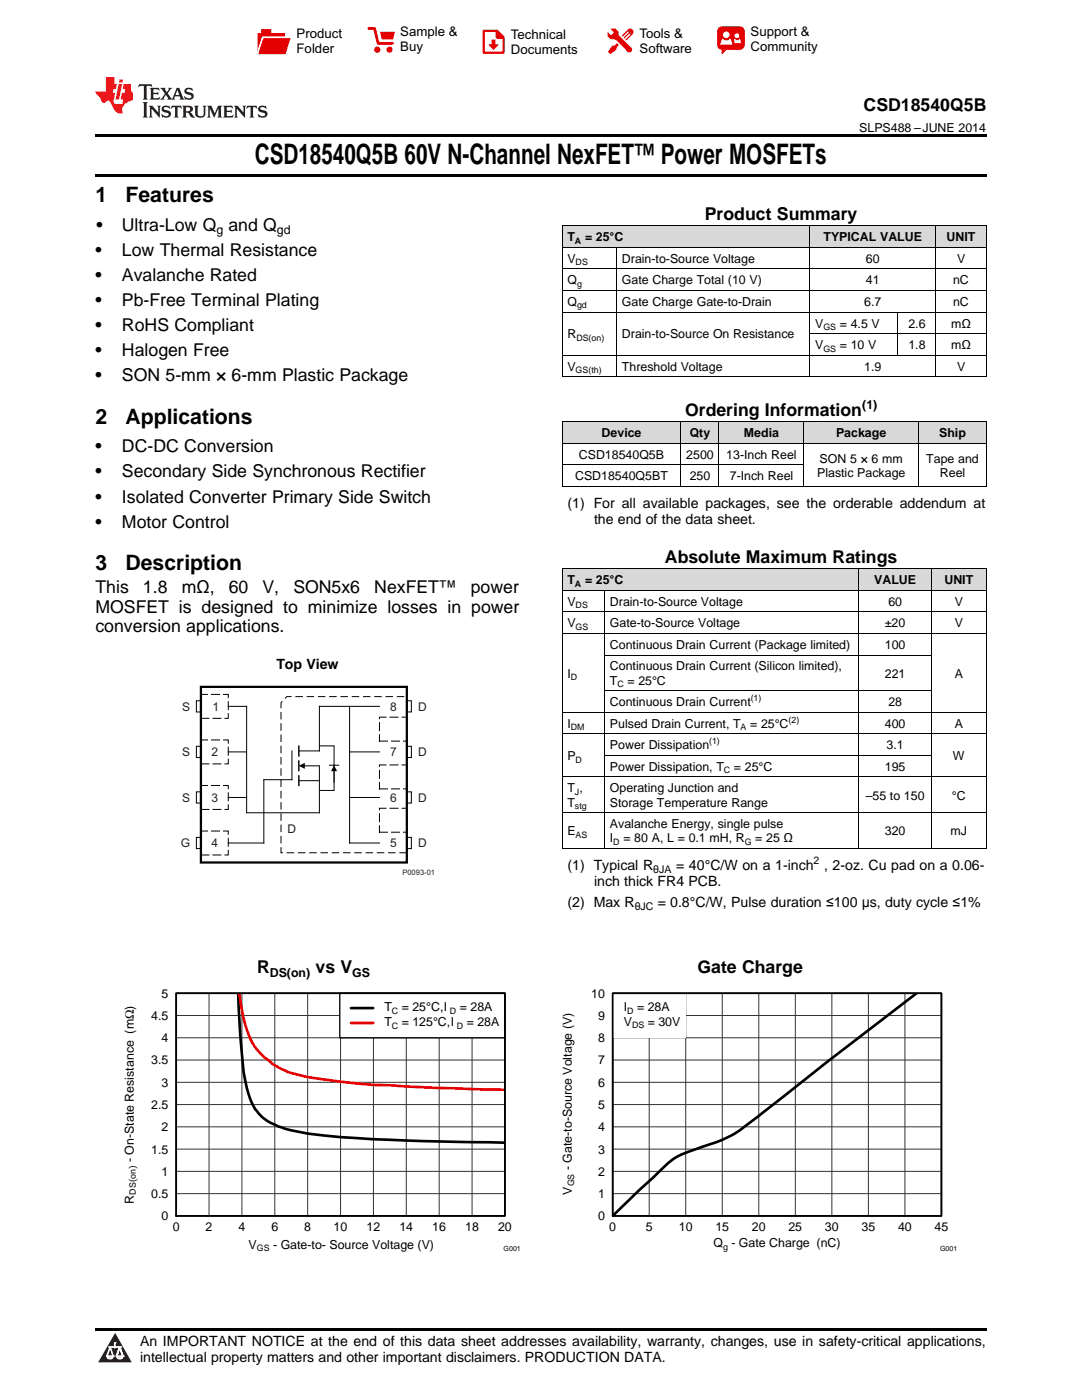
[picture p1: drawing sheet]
<svg xmlns="http://www.w3.org/2000/svg" width="216mm" height="279mm" viewBox="0 0 216 279" stroke-linecap="round" stroke-linejoin="round" font-family="sans-serif">
<g fill="#d8d8d8">
<path d="M112.2 113.6h8.4v4.3h-8.4z"/>
<path d="M120.6 113.6h50.8v4.3h-50.8z"/>
<path d="M171.4 113.6h14.4v4.3h-14.4z"/>
<path d="M185.8 113.6h11v4.3h-11z"/>
<path d="M112.2 84.2h23.7v4.3h-23.7z"/>
<path d="M135.9 84.2h7.6v4.3h-7.6z"/>
<path d="M143.5 84.2h16.9v4.3h-16.9z"/>
<path d="M160.4 84.2h22.9v4.3h-22.9z"/>
<path d="M183.3 84.2h13.5v4.3h-13.5z"/>
<path d="M112.2 45.1h10.8v4.3h-10.8z"/>
<path d="M123 45.1h38.6v4.3h-38.6z"/>
<path d="M161.6 45.1h17.6v4.3h-17.6z"/>
<path d="M179.2 45.1h7.6v4.3h-7.6z"/>
<path d="M186.8 45.1h10v4.3h-10z"/>
</g>
<path d="M23 266l3.3 5.9h-6.7z" fill="#231f20"/>
<path d="M21.3 270.6h1.3l-.4 .5h-.3a.54 .54 0 0 1-.6-.5z" fill-rule="evenodd" fill="#fff"/>
<path d="M21.3 270.6h1.3l-.4 .5h-.3a.54 .54 0 0 1-.6-.5z" fill="none" stroke="#231f20" stroke-width=".33"/>
<path d="M21.3 270.6l1.3 .1-.4 .4h-.5z" fill="none" stroke="#fff" stroke-width=".33"/>
<path d="M22.9 268.9h.1" fill="none" stroke="#fff" stroke-width=".33"/>
<path d="M22.9 268v.9z" fill="#fff"/>
<path d="M22.9 268v.9z" fill="none" stroke="#fff" stroke-width=".33"/>
<circle cx="22.9" cy="268" r=".17" fill="#fff"/>
<path d="M21.8 268.8h.1" fill="none" stroke="#fff" stroke-width=".33"/>
<path d="M21.8 268.8h2.3z" fill="#fff"/>
<path d="M21.8 268.8h2.3z" fill="none" stroke="#fff" stroke-width=".33"/>
<circle cx="24.1" cy="268.8" r=".17" fill="#fff"/>
<path d="M23.2 270.6h.1" fill="none" stroke="#fff" stroke-width=".33"/>
<path d="M23.9 268.8l-.7 1.8z" fill="#fff"/>
<path d="M23.9 268.8l-.7 1.8z" fill="none" stroke="#fff" stroke-width=".33"/>
<path d="M23.9 268.8l.7 1.8z" fill="#fff"/>
<path d="M23.9 268.8l.7 1.8z" fill="none" stroke="#fff" stroke-width=".33"/>
<path d="M24.5 270.6h.1" fill="none" stroke="#fff" stroke-width=".33"/>
<circle cx="21.3" cy="270.6" r=".17" fill="#fff"/>
<path d="M22 268.8l-.7 1.8z" fill="#fff"/>
<path d="M22 268.8l-.7 1.8z" fill="none" stroke="#fff" stroke-width=".33"/>
<path d="M22 268.8l.6 1.8z" fill="#fff"/>
<path d="M22 268.8l.6 1.8z" fill="none" stroke="#fff" stroke-width=".33"/>
<circle cx="22.6" cy="270.6" r=".17" fill="#fff"/>
<path d="M23.3 270.6h1.3a.64 .64 0 0 1-.7 .5 .64 .64 0 0 1-.6-.5z" fill-rule="evenodd" fill="#fff"/>
<path d="M23.3 270.6h1.3a.64 .64 0 0 1-.7 .5 .64 .64 0 0 1-.6-.5z" fill="none" stroke="#231f20" stroke-width=".33"/>
<path d="M23.3 270.6h1.3l-.5 .5h-.5z" fill="none" stroke="#fff" stroke-width=".33"/>
<path d="M23.2 270.6h.1" fill="none" stroke="#fff" stroke-width=".33"/>
<circle cx="24.6" cy="270.6" r=".17" fill="#fff"/>
<path d="M19 265.1h177.8v.5h-177.8z" fill="#000"/>
<path d="M35.2 198.2h65.6v44.5h-65.6z" fill="none" stroke="#000" stroke-width=".26"/>
<g fill="none" stroke="#333" stroke-width=".2">
<path d="M35.2 198.2h65.6v44.5h-65.6zM41.7 198.2v44.5M48.3 198.2v44.5M54.8 198.2v44.5M61.4 198.2v44.5M68 198.2v44.5M74.5 198.2v44.5M81.1 198.2v44.5M87.6 198.2v44.5M94.2 198.2v44.5M35.2 216h65.6M35.2 211.6h65.6"/>
<path d="M35.2 207.1h65.6M35.2 202.7h65.6M35.2 238.2h65.6M35.2 233.8h65.6M35.2 229.3h65.6M35.2 224.9h65.6M35.2 220.4h65.6"/>
</g>
<path d="M47.5 198.2a147.5 147.5 0 0 0 1.4 17.4 12.1 12.1 0 0 0 3.3 7.2 15.4 15.4 0 0 0 5.9 2.8 101.1 101.1 0 0 0 16.4 1.8l9.9 .3 16.4 .3" fill="none" stroke="#000" stroke-width=".53"/>
<path d="M47.8 198.2a26.2 26.2 0 0 0 2.8 10.2l.3 .6a14.9 14.9 0 0 0 5.2 4.3 14.3 14.3 0 0 0 5.3 1.7l3.3 .4a95.8 95.8 0 0 0 13.1 1.2l9.8 .5 13.2 .4" fill="none" stroke="#f00" stroke-width=".53"/>
<path d="M67.8 198.2h33v8.9h-33z" fill="#fff"/>
<path d="M67.8 198.2h33v8.9h-33zM122.3 198.2h65.6v44.5h-65.6z" fill="none" stroke="#000" stroke-width=".26"/>
<path d="M183 198.2l-18 13.8-13.7 10.8a28 28 0 0 1-6.6 4.4l-6.1 2.2a12.8 12.8 0 0 0-6.4 3.8l-9.9 9.5M70 201.2h4.5" fill="none" stroke="#000" stroke-width=".53"/>
<path d="M70 204.1h4.5" fill="none" stroke="#f00" stroke-width=".53"/>
<path d="M35.2 198.2h65.6v44.5h-65.6z" fill="none" stroke="#000" stroke-width=".35"/>
<g fill="none" stroke="#333" stroke-width=".2">
<path d="M122.3 198.2h65.6v44.5h-65.6zM129.5 198.2v44.5M136.8 198.2v44.5M144.1 198.2v44.5M151.4 198.2v44.5M158.7 198.2v44.5M166 198.2v44.5M173.3 198.2v44.5M180.6 198.2v44.5M122.3 216h65.6M122.3 211.6h65.6M122.3 207.1h65.6"/>
<path d="M122.3 202.7h65.6M122.3 238.2h65.6M122.3 233.8h65.6M122.3 229.3h65.6M122.3 224.9h65.6M122.3 220.4h65.6"/>
</g>
<path d="M122.3 198.2h14.6v8.9h-14.6z" fill="#fff"/>
<path d="M122.3 198.2h65.6v44.5h-65.6z" fill="none" stroke="#000" stroke-width=".35"/>
<g fill="none" stroke="#010202" stroke-width=".2">
<path d="M39.2 139.9h.9v2.2h-.9zM81.2 139.9h.9v2.2h-.9zM39.2 148.9h.9v2.3h-.9zM39.2 158h.9v2.3h-.9zM45.6 141h3.6v21.2M45.6 150.1h3.5M45.6 159.2h3.6M58.3 149.9v5.7h-5.7v12.6h-7M59.6 148.9v2M59.6 151.9v1.9M59.6 154.8v2M60.4 152.8h3.3v9.4h-14.4"/>
<path d="M65.7 152.7h1.9M66.7 148.9v3.8M69.8 150.1h5.9M69.8 159.2h5.9M69.8 141v27.2h5.9M75.7 141h-12v8.9h-4M81.2 148.9h.9v2.3h-.9zM81.2 158h.9v2.3h-.9zM39.2 167.1h.9v2.3h-.9zM81.2 167.1h.9v2.3h-.9z"/>
</g>
<path d="M40.1 137.1h41.1v35h-41.1z" fill="none" stroke="#010202" stroke-width=".45"/>
<path d="M40.1 138.6h5.5v4.8h-5.5zM40.1 147.7h5.5v4.7h-5.5zM40.1 156.8h5.5v4.7h-5.5zM75.7 152.7h5.5v4.7h-5.5zM75.7 143.1h5.5v4.8h-5.5zM40.1 165.9h5.5v4.7h-5.5zM75.7 161.3h5.5v4.8h-5.5z" fill="none" stroke="#010202" stroke-width=".2" stroke-dasharray="1.6 .8"/>
<path d="M81.2 170.2h-25.1v-30l1.1-1.2h24" fill="none" stroke="#010202" stroke-width=".2" stroke-dasharray="1.5 .7" stroke-linecap="butt"/>
<path d="M59.6 152.8l1.2-.6v1.2z" fill="#010202"/>
<path d="M66.7 153.5v2.7" fill="none" stroke="#010202" stroke-width=".2"/>
<path d="M66.7 152.7l.6 1.2h-1.2z" fill="#010202"/>
<path d="M59.6 155.8h4.1M63.7 148.9h3M66.7 152.7v5h-3" fill="none" stroke="#010202" stroke-width=".2"/>
<g fill="none" stroke="#000" stroke-width=".2">
<path d="M112.2 58h84.6M112.2 53.7h84.6M112.2 49.4h84.6M112.2 45.1h84.6M112.2 45.1v30.1M123 49.4v25.8M161.6 45.1v30.1M186.7 45.1v30.1M196.8 45.1v30.1M112.2 75.2h84.6M112.2 70.9h84.6M112.2 62.3h84.6"/>
<path d="M161.6 66.6h35.2M179.2 62.3v8.6M112.2 97.1h84.6M112.2 92.8h48.2M112.2 88.5h84.6M112.2 84.2h84.6M112.2 84.2v13M135.8 84.2v13M143.5 84.2v13M160.4 84.2v13M183.3 84.2v13M196.8 84.2v13"/>
<path d="M112.2 117.8h84.6M112.2 113.5h84.6M112.2 113.6v55.8M120.6 117.9v51.5M171.4 113.6v55.8M185.8 113.6v55.8M196.8 113.6v55.8M112.2 126.4h84.6M112.2 122.1h84.6M120.6 137.8h65.2M120.6 130.7h65.2M112.2 155.1h84.6"/>
<path d="M112.2 146.5h84.6M112.2 142.2h84.6M120.6 150.8h65.2M112.2 169.3h84.6M112.2 162.2h84.6"/>
</g>
<path d="M19 34.8h177.8v.5h-177.8zM19 26.8h177.8v.6h-177.8zM112.2 97.1l.1 .1zM143.4 97.1l.1 .1zM160.3 97.1l.1 .1zM183.2 97.1l.1 .1zM196.7 97.1l.1 .1z" fill="#000"/>
<path d="M27.7 16.8l-.1 .6 .6-.3 .5 .1v.1v2.2l-.2 .4h1l-.2-.4v-2.2v-.1l.5-.1 .6 .3-.2-.6zM29.9 17.5l.2 .4v1.6l-.2 .4h1.9l.1-.6a1.09 1.09 0 0 1-1.3 .1v-.6h.6l.4 .2v-.7l-.2 .2h-.8v-.5l.2-.2a1.01 1.01 0 0 1 1 .3l-.1-.6zM32 17.5l.9 1.2-1 1.2h.9l-.2-.2 .5-.8 .5 .8-.3 .2h1.7l-.2-.2 .1-.5h1l.1 .5-.2 .2h1l-.3-.4-.7-2h-.5l-1 2.2-.8-1.1 .9-1.1h-.9l.2 .2-.4 .7-.4-.6 .2-.3zM35.4 17.9l.4 1.1h-.8zM37 17.7a.66 .66 0 0 0-.2 .7 .66 .66 0 0 0 .6 .5l.7 .1 .1 .3a.8 .8 0 0 1-.7 .3 .8 .8 0 0 1-.7-.5l.1 .8 .2-.1a.94 .94 0 0 0 1.1 0 .94 .94 0 0 0 .4-.9 1.48 1.48 0 0 0-1.3-.6v-.4a1.1 1.1 0 0 1 1.2 .2l-.2-.6-.2 .1-.5-.1zM28.5 20.4l.2 .4v2.3l-.2 .4h1l-.2-.4v-2.3l.2-.4zM29.7 21.1l.2 .4v1.6l-.2 .4h.8l-.3-.4 .1-1.4 1.6 1.8v-2l.2-.4h-.7l.2 .2v1.1l-1.2-1.3zM32.5 21.2a.66 .66 0 0 0-.2 .8 .66 .66 0 0 0 .6 .4l.6 .2 .2 .2a.8 .8 0 0 1-.8 .4 .8 .8 0 0 1-.7-.5l.2 .8 .2-.2a.94 .94 0 0 0 1 .1 .94 .94 0 0 0 .5-.9 1.47 1.47 0 0 0-1.3-.6l-.1-.4a1.1 1.1 0 0 1 1.3 .2l-.2-.6-.2 .1-.5-.1zM34.3 21.1l-.2 .6a.64 .64 0 0 1 .8-.3v1.7l-.2 .4h1l-.3-.4 .1-1.7a.66 .66 0 0 1 .8 .3l-.2-.6zM36.3 21.1l.3 .4v1.6l-.3 .4h1l-.2-.3v-.7h.5l.1 .2a.8 .8 0 0 0 1.2 .6l-1-.9a.62 .62 0 0 0 .6-.6 .62 .62 0 0 0-.6-.7zM37.1 21.4h.1a.48 .48 0 0 1 .6 .1 .48 .48 0 0 1 .1 .5l-.2 .2h-.6zM38.7 21.1l.2 .2a2.29 2.29 0 0 0 .4 2 1.05 1.05 0 0 0 1.7-.7v-1.3l.2-.2h-.8l.2 .4v1.1a.61 .61 0 0 1-.6 .6 .61 .61 0 0 1-.6-.6v-1.1l.3-.4zM41.3 21.1l.3 .4v1.6l-.3 .4h.8l-.2-.4v-1.5l.8 1.9 .9-1.9v1.5l-.2 .4h.9l-.2-.4v-1.6l.2-.4h-.8l-.7 1.5-.6-1.5zM44.5 21.1l.2 .4v1.6l-.2 .4h1.9l.2-.6a1.1 1.1 0 0 1-1.4 .1v-.6h.6l.4 .1v-.6l-.2 .2h-.8v-.6l.2-.1a1.02 1.02 0 0 1 1.1 .3l-.2-.6zM46.7 21.1l.2 .4v1.6l-.2 .4h.8l-.3-.4 .1-1.4 1.6 1.8v-2l.2-.4h-.7l.2 .2v1.1l-1.2-1.3zM49.3 21.1l-.1 .6a.64 .64 0 0 1 .8-.3v1.7l-.3 .4h1l-.2-.4v-1.7a.66 .66 0 0 1 .8 .3l-.1-.6zM51.7 21.2a.66 .66 0 0 0-.2 .8 .66 .66 0 0 0 .7 .4l.6 .2 .1 .2a.8 .8 0 0 1-.7 .4 .8 .8 0 0 1-.7-.5l.1 .8 .2-.2a.94 .94 0 0 0 1.1 .1 .94 .94 0 0 0 .4-.9 1.48 1.48 0 0 0-1.2-.6l-.1-.4a1.1 1.1 0 0 1 1.2 .2l-.2-.6-.1 .1-.6-.1z" fill="#231f20"/>
<path d="M21.1 15.4v2.8h-2v.4l.9 1a.96 .96 0 0 0 1 .9 .59 .59 0 0 1 .5-.4 .59 .59 0 0 1 .5 .3l.4 .8a1.61 1.61 0 0 0 2.1 1.4 1.63 1.63 0 0 1 1.1-2.3l.9-.3v-1.5a1.6 1.6 0 0 1-.4-1.7h-1.4l-.2 .9h.5l-.2 .8h-.5l-.2 1v.3l.5 .1-.2 .9h-.7a.74 .74 0 0 1-1-.7l.3-1.6h-.5l.2-.8h.5l.1-.9h-.4v-1.4zM23.7 16.8l-.7 3.1h.8l.6-3.1zM23.8 15.8l-.1 .7h.7l.2-.7z" fill="#ee1d23"/>
<g fill="#d60000">
<path d="M52.1 5.8h2v.8h2.8v4.2h-5.5v-4.2h.7z" fill-rule="evenodd"/>
<path d="M52.4 7.5h5.6l-1 3.3h-5.6z" fill-rule="evenodd"/>
</g>
<path d="M52.4 7.4h5.7l-.1 .1h-5.5l-1.1 3.3z" fill-rule="evenodd" fill="#fff"/>
<path d="M52.4 7.4h5.7l-.1 .1h-5.5l-1.1 3.3z" fill="none" stroke="#fff" stroke-width=".2"/>
<path d="M73.6 5.7h1.1l.7 2.9h2.9" fill="none" stroke="#d60000" stroke-width=".55"/>
<g fill="#d60000">
<path d="M75.8 6.3h3l-.4 1.6h-2.2z" fill-rule="evenodd"/>
<circle cx="75.3" cy="9.9" r=".62"/>
<circle cx="77.7" cy="9.9" r=".62"/>
</g>
<path d="M96.5 6.2h2.7l1.3 1.2v3.1h-4z" fill="none" stroke="#d60000" stroke-width=".44"/>
<g fill="#d60000">
<path d="M98.1 7.9h.8v1h.5l-.9 1.1-1-1v-.1h.6z" fill-rule="evenodd"/>
<path d="M98.9 6.2h.3l1.3 1.2v.4h-1.3l-.3-.4z" fill-rule="evenodd"/>
<path d="M121.9 5.7h.8l.7 .6 .1 .7 2.5 2.5-.8 .8-2.3-2.3-1.1-.2-.6-.6v-.8l.7 .6 .5-.4v-.2l-.5-.5z" fill-rule="evenodd"/>
<path d="M122.2 9.1h.4l.5-.5 .4 .4-.5 .5v.4l-1.2 .9-.5-.5z" fill-rule="evenodd"/>
<path d="M125.3 5.9a.67 .67 0 0 1 .9 0 .67 .67 0 0 1 0 .9z" fill-rule="evenodd"/>
<path d="M125.3 5.9l.9 .9-1.2 1.2h-.2v-.2l1-.9v-.2h-.2l-.9 1h-.2v-.2l.9-1 .1-.2h-.3l-.9 1h-.2v-.2z" fill-rule="evenodd"/>
<circle cx="125.6" cy="9.9" r=".54"/>
</g>
<path d="M123.3 6.3v.7" fill="none" stroke="#d60000" stroke-width=".2"/>
<g fill="#d60000">
<path d="M143.4 5.5l.6-.2h3.6a.95 .95 0 0 1 1 .9v2.8a.95 .95 0 0 1-1 .9h-3.6a.95 .95 0 0 1-.9-.9v-2.8z" fill-rule="evenodd"/>
<path d="M144 9.9h.9l-.7 .9h-.2z" fill-rule="evenodd"/>
</g>
<g fill="#fff">
<path d="M146.6 8.6h1.3z"/>
<path d="M144.1 7.8h.3l.1 .2h.8l.2-.2h.3l.4 1.1h-2.5z" fill-rule="evenodd"/>
<path d="M146.4 7.8h.3l.1 .2h.5l.2-.2h.2l.2 .8h-1.3z" fill-rule="evenodd"/>
<circle cx="144.9" cy="6.9" r=".65"/>
<circle cx="147" cy="7.1" r=".48"/>
</g>
<text font-size="5.6" x="50.8" y="32.8">CSD18540Q5B 60V N-Channel NexFET™ Power MOSFETs</text>
<g font-size="4.2">
<text x="19" y="40.4">1</text>
<text x="25" y="40.4">Features</text>
<text x="19" y="84.6">2</text>
<text x="25" y="84.6">Applications</text>
<text x="19" y="113.7">3</text>
<text x="25" y="113.7">Description</text>
</g>
<g font-size="3.5">
<text x="172.3" y="22.2">CSD18540Q5B</text>
<text x="19.2" y="46.1">•</text>
<text x="24.3" y="46.1">Ultra-Low Q and Q</text>
<text x="140.7" y="43.9">Product Summary</text>
<text x="19" y="51.1">•</text>
<text x="24.3" y="51.1">Low Thermal Resistance</text>
<text x="19" y="56.1">•</text>
<text x="24.3" y="56.1">Avalanche Rated</text>
<text x="19" y="61.1">•</text>
<text x="24.3" y="61.1">Pb-Free Terminal Plating</text>
<text x="19" y="66.1">•</text>
<text x="19" y="71.1">•</text>
<text x="24.3" y="66.1">RoHS Compliant</text>
<text x="24.3" y="71.1">Halogen Free</text>
<text x="19" y="76.1">•</text>
<text x="24.3" y="76.1">SON 5-mm × 6-mm Plastic Package</text>
<text x="136.7" y="83">Ordering Information</text>
<text x="19" y="90.3">•</text>
<text x="19" y="95.3">•</text>
<text x="24.3" y="90.3">DC-DC Conversion</text>
<text x="24.3" y="95.3">Secondary Side Synchronous Rectifier</text>
<text x="19" y="100.3">•</text>
<text x="24.3" y="100.3">Isolated Converter Primary Side Switch</text>
<text x="19" y="105.3">•</text>
<text x="24.3" y="105.3">Motor Control</text>
<text x="132.7" y="112.3">Absolute Maximum Ratings</text>
<text x="19" y="118.4">This</text>
<text x="28.5" y="118.4">1.8</text>
<text x="36.3" y="118.4">mΩ,</text>
<text x="45.6" y="118.4">60</text>
<text x="52.4" y="118.4">V,</text>
<text x="58.5" y="118.4">SON5x6</text>
<text x="74.7" y="118.4">NexFET™</text>
<text x="93.9" y="118.4">power</text>
<text x="19" y="122.3">MOSFET is designed to minimize losses in power</text>
<text x="19" y="126.2">conversion applications.</text>
<text x="51.3" y="194.2">R</text>
<text x="63" y="194.2">vs V</text>
<text x="139.2" y="194.2">Gate Charge</text>
</g>
<g font-size="2.8">
<text x="113.2" y="101.4">(1) For all available packages, see the orderable addendum at</text>
<text x="118.5" y="104.6">the end of the data sheet.</text>
<text x="55.1" y="133.6">Top View</text>
<text x="113.2" y="173.6">(1) Typical R</text>
<text x="134.9" y="173.6">= 40°C/W on a 1-inch</text>
<text x="164.4" y="173.6">, 2-oz. Cu pad on a 0.06-</text>
<text x="118.5" y="176.8">inch thick FR4 PCB.</text>
<text x="113.2" y="181">(2) Max R</text>
<text x="131.2" y="181">= 0.8°C/W, Pulse duration ≤100 μs, duty cycle ≤1%</text>
<text x="27.9" y="268.6">An IMPORTANT NOTICE at the end of this data sheet addresses availability, warranty, changes, use in safety-critical applications,</text>
<text x="27.9" y="271.8">intellectual property matters and other important disclaimers. PRODUCTION DATA.</text>
</g>
<g font-size="2.6">
<text x="59.2" y="7.6">Product</text>
<text x="59.2" y="10.6">Folder</text>
<text x="79.9" y="7.3">Sample &amp;</text>
<text x="79.9" y="10.2">Buy</text>
<text x="101.9" y="7.8">Technical</text>
<text x="101.9" y="10.8">Documents</text>
<text x="127.6" y="7.6">Tools &amp;</text>
<text x="127.6" y="10.6">Software</text>
<text x="149.8" y="7.2">Support &amp;</text>
<text x="149.8" y="10.2">Community</text>
</g>
<g font-size="2.5">
<text x="171.4" y="26.3">SLPS488 –JUNE 2014</text>
<text x="43.2" y="46.8">g</text>
<text x="55.2" y="46.8">gd</text>
<text x="113.2" y="48.2">T</text>
<text x="113.2" y="52.5">V</text>
<text x="116.7" y="48.2">= 25°C</text>
<text x="124.1" y="52.5">Drain-to-Source Voltage</text>
<text x="164.3" y="48.2">TYPICAL VALUE</text>
<text x="172.8" y="52.5">60</text>
<text x="188.9" y="48.2">UNIT</text>
<text x="191" y="52.5">V</text>
<text x="113.2" y="56.8">Q</text>
<text x="124.1" y="56.8">Gate Charge Total (10 V)</text>
<text x="172.8" y="56.8">41</text>
<text x="190.2" y="56.8">nC</text>
<text x="113.2" y="61.1">Q</text>
<text x="124.1" y="61.1">Gate Charge Gate-to-Drain</text>
<text x="162.7" y="65.4">V</text>
<text x="167.6" y="65.4">= 4.5 V</text>
<text x="172.4" y="61.1">6.7</text>
<text x="181.3" y="65.4">2.6</text>
<text x="189.8" y="65.4">mΩ</text>
<text x="190.2" y="61.1">nC</text>
<text x="113.2" y="67.5">R</text>
<text x="124.1" y="67.5">Drain-to-Source On Resistance</text>
<text x="162.7" y="69.7">V</text>
<text x="167.6" y="69.7">= 10 V</text>
<text x="181.3" y="69.7">1.8</text>
<text x="189.8" y="69.7">mΩ</text>
<text x="113.2" y="74">V</text>
<text x="124.1" y="74">Threshold Voltage</text>
<text x="172.4" y="74">1.9</text>
<text x="191" y="74">V</text>
<text x="172" y="81.6">(1)</text>
<text x="120.1" y="87.3">Device</text>
<text x="137.6" y="87.3">Qty</text>
<text x="148.4" y="87.3">Media</text>
<text x="166.8" y="87.3">Package</text>
<text x="187.4" y="87.3">Ship</text>
<text x="114.8" y="95.9">CSD18540Q5BT</text>
<text x="115.5" y="91.6">CSD18540Q5B</text>
<text x="136.9" y="91.6">2500</text>
<text x="137.6" y="95.9">250</text>
<text x="144.9" y="91.6">13-Inch Reel</text>
<text x="145.6" y="95.9">7-Inch Reel</text>
<text x="163.1" y="95.1">Plastic Package</text>
<text x="163.5" y="92.3">SON 5 × 6 mm</text>
<text x="184.8" y="92.3">Tape and</text>
<text x="187.5" y="95.1">Reel</text>
<text x="113.2" y="116.6">T</text>
<text x="116.7" y="116.6">= 25°C</text>
<text x="174.4" y="116.6">VALUE</text>
<text x="188.5" y="116.6">UNIT</text>
<text x="113.2" y="120.9">V</text>
<text x="113.2" y="125.2">V</text>
<text x="121.7" y="120.9">Drain-to-Source Voltage</text>
<text x="121.7" y="125.2">Gate-to-Source Voltage</text>
<text x="176.6" y="125.2">±20</text>
<text x="177.3" y="120.9">60</text>
<text x="190.5" y="120.9">V</text>
<text x="190.5" y="125.2">V</text>
<text x="121.7" y="129.5">Continuous Drain Current (Package limited)</text>
<text x="176.6" y="129.5">100</text>
<text x="113.2" y="135.2">I</text>
<text x="121.7" y="133.8">Continuous Drain Current (Silicon limited),</text>
<text x="121.7" y="136.6">T</text>
<text x="125.2" y="136.6">= 25°C</text>
<text x="176.6" y="135.2">221</text>
<text x="190.5" y="135.2">A</text>
<text x="121.7" y="140.9">Continuous Drain Current</text>
<text x="177.3" y="140.9">28</text>
<text x="113.2" y="145.2">I</text>
<text x="121.7" y="145.2">Pulsed Drain Current, T</text>
<text x="121.7" y="149.5">Power Dissipation</text>
<text x="149.7" y="145.2">= 25°C</text>
<text x="176.6" y="145.2">400</text>
<text x="176.9" y="149.5">3.1</text>
<text x="190.5" y="145.2">A</text>
<text x="113.2" y="151.7">P</text>
<text x="121.7" y="153.8">Power Dissipation, T</text>
<text x="146.4" y="153.8">= 25°C</text>
<text x="176.6" y="153.8">195</text>
<text x="190.1" y="151.7">W</text>
<text x="113.2" y="158.2">T ,</text>
<text x="113.2" y="161">T</text>
<text x="121.7" y="158.2">Operating Junction and</text>
<text x="121.7" y="161">Storage Temperature Range</text>
<text x="172.8" y="159.6">–55 to 150</text>
<text x="189.9" y="159.6">°C</text>
<text x="113.2" y="166.7">E</text>
<text x="121.7" y="165.3">Avalanche Energy, single pulse</text>
<text x="176.6" y="166.7">320</text>
<text x="189.7" y="166.7">mJ</text>
<text x="121.7" y="168.1">I</text>
<text x="124.4" y="168.1">= 80 A, L = 0.1 mH, R</text>
<text x="150.7" y="168.1">= 25 Ω</text>
<text x="53.8" y="194.9">DS(on)</text>
<text x="70.3" y="194.9">GS</text>
<text x="30.2" y="203.6">4.5</text>
<text x="32.3" y="199.1">5</text>
<text x="76.7" y="201.9">T</text>
<text x="80.2" y="201.9">= 25°C, I</text>
<text x="91.7" y="201.9">= 28A</text>
<text x="118" y="199.1">10</text>
<text x="119.4" y="203.6">9</text>
<text x="124.5" y="201.8">I</text>
<text x="127.1" y="201.8">= 28A</text>
<text x="32.3" y="208">4</text>
<text x="76.7" y="204.8">T</text>
<text x="80.2" y="204.8">= 125°C, I</text>
<text x="93.1" y="204.8">= 28A</text>
<text x="119.4" y="208">8</text>
<text x="124.5" y="204.8">V</text>
<text x="129.3" y="204.8">= 30V</text>
<text x="30.2" y="212.4">3.5</text>
<text x="119.4" y="212.4">7</text>
<text x="30.2" y="221.3">2.5</text>
<text x="32.3" y="216.9">3</text>
<text x="119.4" y="221.3">5</text>
<text x="119.4" y="216.9">6</text>
<text x="32.3" y="225.8">2</text>
<text x="119.4" y="225.8">4</text>
<text x="26.7" y="231.9" transform="rotate(-90 26.7 231.9)">- On-State Resistance (mΩ)</text>
<text x="30.2" y="230.2">1.5</text>
<text x="114.1" y="233.6" transform="rotate(-90 114.1 233.6)">- Gate-to-Source Voltage (V)</text>
<text x="119.4" y="230.2">3</text>
<text x="30.2" y="239.1">0.5</text>
<text x="32.3" y="234.7">1</text>
<text x="114.1" y="238.4" transform="rotate(-90 114.1 238.4)">V</text>
<text x="119.4" y="239.1">1</text>
<text x="119.4" y="234.7">2</text>
<text x="26.7" y="240.2" transform="rotate(-90 26.7 240.2)">R</text>
<text x="32.3" y="243.5">0</text>
<text x="34.5" y="245.7">0</text>
<text x="41" y="245.7">2</text>
<text x="47.6" y="245.7">4</text>
<text x="54.1" y="245.7">6</text>
<text x="60.7" y="245.7">8</text>
<text x="66.6" y="245.7">10</text>
<text x="73.1" y="245.7">12</text>
<text x="79.7" y="245.7">14</text>
<text x="86.3" y="245.7">16</text>
<text x="92.8" y="245.7">18</text>
<text x="99.4" y="245.7">20</text>
<text x="119.4" y="243.5">0</text>
<text x="121.6" y="245.7">0</text>
<text x="128.9" y="245.7">5</text>
<text x="135.5" y="245.7">10</text>
<text x="142.7" y="245.7">15</text>
<text x="150" y="245.7">20</text>
<text x="157.3" y="245.7">25</text>
<text x="164.6" y="245.7">30</text>
<text x="171.9" y="245.7">35</text>
<text x="179.2" y="245.7">40</text>
<text x="186.5" y="245.7">45</text>
<text x="49.6" y="249.2">V</text>
<text x="54.5" y="249.2">- Gate-to- Source Voltage (V)</text>
<text x="142.3" y="248.9">Q - Gate Charge (nC)</text>
</g>
<g font-size="2.4" fill="#231f20">
<text x="36.3" y="141.8">S</text>
<text x="42.4" y="141.8">1</text>
<text x="77.8" y="141.8">8</text>
<text x="83.4" y="141.8">D</text>
<text x="36.3" y="150.9">S</text>
<text x="42.2" y="150.9">2</text>
<text x="77.8" y="150.9">7</text>
<text x="83.4" y="150.9">D</text>
<text x="36.3" y="160">S</text>
<text x="42.2" y="160">3</text>
<text x="77.8" y="160">6</text>
<text x="83.4" y="160">D</text>
<text x="57.4" y="166.3">D</text>
<text x="36.1" y="169.1">G</text>
<text x="42.2" y="169.1">4</text>
<text x="77.8" y="169.1">5</text>
<text x="83.4" y="169.1">D</text>
</g>
<g font-size="2.1">
<text x="162.4" y="172.5">2</text>
<text x="130.4" y="174.2">θJA</text>
<text x="126.6" y="181.6">θJC</text>
<text x="27.1" y="233.3" transform="rotate(-90 27.1 233.3)">)</text>
<text x="27.1" y="236" transform="rotate(-90 27.1 236)">(</text>
</g>
<g font-size="1.8">
<text x="114.7" y="48.6">A</text>
<text x="114.9" y="53">DS</text>
<text x="115.1" y="57.3">g</text>
<text x="115.1" y="61.6">gd</text>
<text x="164.3" y="65.9">GS</text>
<text x="115" y="68">DS(on)</text>
<text x="164.3" y="70.2">GS</text>
<text x="114.9" y="74.5">GS(th)</text>
<text x="114.7" y="117.1">A</text>
<text x="114.9" y="121.4">DS</text>
<text x="114.9" y="125.7">GS</text>
<text x="113.9" y="135.7">D</text>
<text x="123.2" y="137.1">C</text>
<text x="149.8" y="139.9">(1)</text>
<text x="113.9" y="145.7">DM</text>
<text x="141.5" y="148.6">(1)</text>
<text x="147.8" y="145.7">A</text>
<text x="157.3" y="144.3">(2)</text>
<text x="114.9" y="152.2">D</text>
<text x="144.4" y="154.3">C</text>
<text x="114.7" y="158.6">J</text>
<text x="114.7" y="161.5">stg</text>
<text x="114.9" y="167.2">AS</text>
<text x="122.4" y="168.6">D</text>
<text x="148.6" y="168.6">G</text>
<text x="78.2" y="202.3">C</text>
<text x="89.8" y="202.3">D</text>
<text x="125.2" y="202.3">D</text>
<text x="78.2" y="205.3">C</text>
<text x="91.2" y="205.3">D</text>
<text x="126.1" y="205.2">DS</text>
<text x="27.1" y="238.4" transform="rotate(-90 27.1 238.4)">DS on</text>
<text x="114.5" y="236.8" transform="rotate(-90 114.5 236.8)">GS</text>
<text x="51.3" y="249.7">GS</text>
<text x="144.3" y="249.4">g</text>
</g>
<text font-size="1.5" fill="#231f20" x="80.3" y="174.6">P0093-01</text>
<g font-size="1.4">
<text x="100.5" y="249.7">G001</text>
<text x="187.6" y="249.7">G001</text>
</g>
</svg>
